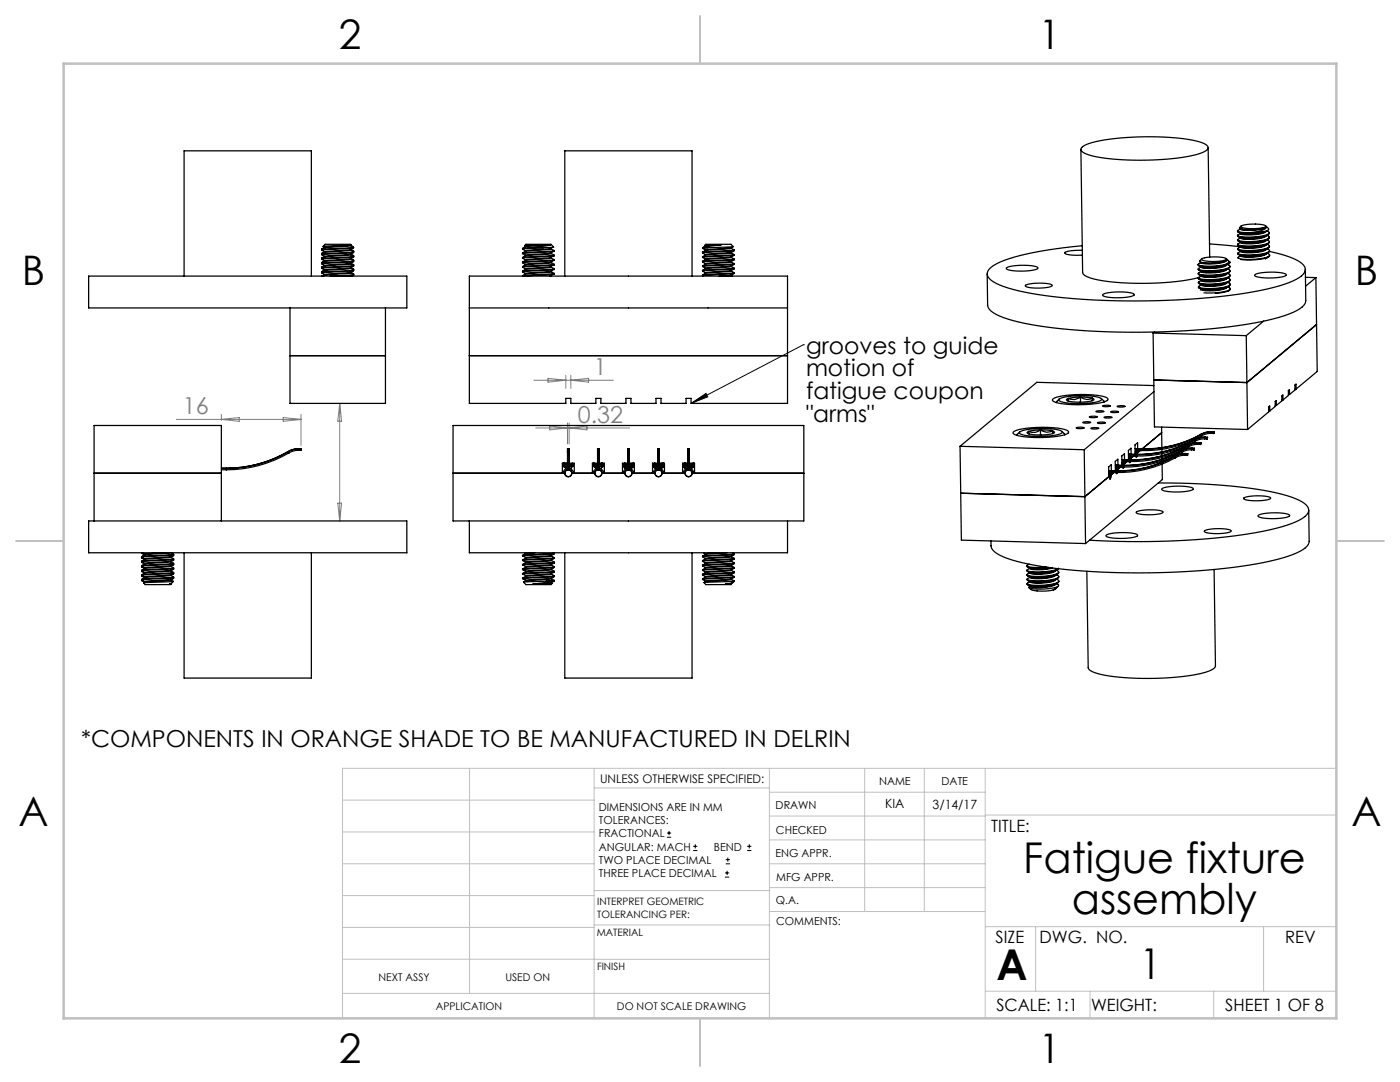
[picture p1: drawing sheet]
<svg xmlns="http://www.w3.org/2000/svg" width="279mm" height="216mm" viewBox="0 0 279 216" stroke-linecap="round" stroke-linejoin="round" font-family="sans-serif">
<g fill="none" stroke="#000" stroke-width=".2">
<path d="M160.3 68.8h.1M160.3 68.8l-22.4 11.7M137.9 80.5l3-2 .3 .7zM133.1 167.1h.8M133.1 166.2h.8M133.5 165.8v.8M138.3 169.7h.9M138.3 168.9h.9M138.8 168.5v.8M144.7 175h.8M144.7 174.2h.8M144.8 172.4h.9"/>
<path d="M144.8 171.5h.9M145.1 173.8v.8M145.3 171.1v.8M149.1 169.7h.9M149.1 168.9h.9M149.5 168.5v.8"/>
</g>
<g fill="none" stroke="#c0c0c0" stroke-width=".2">
<path d="M68.4 159.7h50.2M93.7 153.3v44.9M118.6 153.3v49.9M118.6 157.2h34.9M153.5 153.3v49.9M153.5 158.1h43.1M172.6 153.3v28.6M184.5 153.3v28.6M196.6 153.3v49.9M266.7 153.3h-198.3v49.9M68.4 178.7h50.2M68.4 172.4h50.2"/>
<path d="M68.4 166h50.2M118.6 177.7h35.1M153.5 167.6h43.1M153.5 162.8h43.1M153.5 172.4h43.1M153.5 177.1h43.1M196.6 162.6h70.1M68.4 198.2h85.1M68.4 185.1h50.2M68.4 191.4h50.2M118.6 191.4h34.9M118.6 184.6h35.1"/>
<path d="M153.7 181.9h42.9M196.6 197.8h70.1M196.6 184.9h70.1M206.7 184.9v12.9M217.5 197.8v5.4M242.2 197.8v5.4M252.2 184.9v12.9"/>
</g>
<path d="M139.7 3.2v9.5M3.2 107.9h9.5M266.7 107.9h9.5M139.7 203.2v9.5" fill="none" stroke="#c0c0c0" stroke-width=".25"/>
<path d="M12.7 12.7h254v190.5h-254z" fill="none" stroke="#c0c0c0" stroke-width=".5"/>
<g fill="none" stroke="#808080" stroke-width=".2">
<path d="M106.6 75.9h15.8M109.4 75.5l3.5 .4-3.5 .4zM112.9 74.9v2.6M113.9 74.9v2.6M113.9 75.9l3.6-.4v.8zM35.2 83.7h24.9M44.2 82.7v1.2M44.2 83.7l3.5-.4v.8zM56.5 83.3l3.6 .4-3.6 .4zM60.1 82.7v6.2M67.8 80.5v23.5M67.8 80.5l.4 3.6h-.8z"/>
<path d="M106.9 85.4h18.8M109.7 85l3.6 .4-3.6 .4zM113.3 84.4v4.2M113.6 84.4v4.2M113.6 85.4l3.5-.4v.8zM67.4 100.4h.8l-.4 3.6z"/>
</g>
<path d="M137.9 80.5l3-2 .3 .7z" fill="#000"/>
<g fill="none" stroke="#000" stroke-width=".25">
<path d="M215.7 29.8l.4 24.6a2.76 2.76 0 0 0 2.2 1.3 54.6 54.6 0 0 0 20.9-.3M216 29.3a18 18 0 0 1 7.7-1.8 51.1 51.1 0 0 1 15.8 .9l.6 .1a1.15 1.15 0 0 1 1 1.1l-.2 .3a10.7 10.7 0 0 1-5.1 1.5 55.4 55.4 0 0 1-18.2-.4l-1.1-.4a.86 .86 0 0 1-.7-1.1zM241.1 29.5l.3 21.8M36.7 55.1v-25h25.4v25M64.2 51.5v.2M64.2 49.9l.6 .4M64.2 50.8l.6 .4M64.2 51.7l.6 .4M64.2 52.7l.6 .3M64.2 53.6l.6 .3M64.2 54.5l.6 .3M64.2 49.9l6.4-.4-.3 .1a8.6 8.6 0 0 1-3.5 .5l-2 .2"/>
<path d="M64.2 50.8l6.4-.4-.3 .2a8.7 8.7 0 0 1-3.5 .4l-2 .2M64.2 51.7l6.4-.4-.3 .2a8.7 8.7 0 0 1-3.5 .4l-2 .2M64.2 52.6l6.4-.4-.3 .2a8.6 8.6 0 0 1-3.5 .4l-2 .2M64.2 53.5l6.4-.4-.3 .2a8.7 8.7 0 0 1-3.5 .4l-2 .2M64.6 49.6l-.4 .1M64.6 50.5l-.4 .1M64.6 51.4l-.4 .1M64.6 52.3l-.4 .1M64.6 53.2l-.4 .1M64.6 54.1l-.4 .1M64.6 55l-.4 .1M64.8 50.2l-.6 .4v.2"/>
<path d="M64.8 51.2l-.6 .3M64.8 52.1l-.6 .3v.2M64.8 53l-.6 .3v.2M64.8 53.9l-.6 .3v.3l6.3-.5-.2 .2a8.6 8.6 0 0 1-3.5 .4l-2 .2M64.8 54.8l-.6 .3M64.8 49.3l-.6 .3v.3M64.8 49.4v.1M64.8 50.3v.1M64.8 51.2v.1M64.8 52.1v.1M64.8 53v.1M64.8 53.9v.1"/>
<path d="M64.8 54.8v.1M64.8 54.9l-.3 .2M68.3 55.1l2.3-.2-.3 .2M70 48.9l-5.2 .5M70 49l-5.2 .5M70 50.8l-5.2 .5M70 51.7l-5.2 .5M70 52.6l-5.2 .5M70 53.5l-5.2 .5M70 54.5l-5.2 .4M70 49.9l.6 .3M70 50.8l.6 .4"/>
<path d="M70 51.7l.6 .4M70 52.6l.6 .4M70 53.5l.6 .4M70 54.4l.6 .4M70 49.8l-.3 .2-1.5 .1a9.7 9.7 0 0 0-3.7 .4l-.3 .2 6.4-.4M70 49l.4 .2-.2 .2M70 48.9v.1M70 50.7v.1M70 51.6v.1M70 52.5v.1M70 53.4v.1M70 54.3v.2"/>
<path d="M70 48.9l-5.5 .3 .3 .2M70 48.9l-.1-.2h-5l-.4 .5M70 49.8l.6 .3M70 50.7l.6 .3M70 51.6l.6 .3M70 52.5l.6 .3M70 53.4l.6 .3M70 54.3l.6 .3M70 48.9l.6 .5M70.2 49.4l-6 .4 .6-.3M70.2 49.4h.4h-.2M70.5 50.2l.1 .1"/>
<path d="M70.5 51.2h.1M70.5 52.1h.1M70.5 53h.1M70.5 53.9h.1M70.5 54.8h.1M70.6 50.1h.1M70.6 51h.1M70.6 51.9h.1M70.6 52.8h.1M70.6 53.7h.1M70.6 54.6h.1M70.6 50.1l-.2 .1"/>
<path d="M70.6 51l-.2 .1M70.6 51.9l-.2 .1M70.6 52.8l-.2 .1M70.6 53.7l-.2 .1M70.6 54.6l-.2 .1M70.6 51.2l-6.4 .4 .6-.3M70.6 52.1l-6.4 .4 .6-.3M70.6 53l-6.4 .4 .6-.3M70.6 53.9l-6.4 .4 .6-.3M70.6 54.8l-4.7 .3M70.6 50.1v.3M70.6 51v.3"/>
<path d="M70.6 51.9v.3M70.6 52.8v.3M70.6 53.7v.3M70.6 54.6v.3M93.7 55.1h63.5v25.4h-19.3v-1h-1v1h-5v-1h-1v1h-5v-1h-1v1h-5v-1h-1v1h-5v-1h-1v1h-19.2zM104.3 50.5v.1M104.3 52.3v.1M104.3 53.2v.1M104.3 55v.1M104.3 54.1l6.3-.4-.1 .1-.7 .1-5.5 .3zM104.3 49.7l.6 .3M104.3 50.6l.6 .3"/>
<path d="M104.3 51.5l.6 .4M104.3 52.4l.6 .4M104.3 53.3l.6 .4M104.3 54.2l.6 .4M104.7 49l.3-.3h5l.5 .6M104.9 50l-.6 .5M104.9 50.9l-.6 .5M104.9 51.8l-.6 .5M104.9 54.6l-.6 .4M104.9 49.1l-.6 .5M104.9 53.7v.1M104.9 53.8l-.6 .3"/>
<path d="M106 49.4h2.4M106 49.4l-1.6 .1-.1 .2M108.4 49.4l-4.1 .3M108.6 48.8l-3.9 .2 .2 .1M108.6 48.8l-3.7 .3M108.6 48.8h1.3M109.9 48.8l-5 .4M109.9 48.8l-3.9 .6M110 49.7l-5.1 .4M110 50.6l-5.1 .4M110 51.5l-5.1 .4M110 52.4l-5.1 .5"/>
<path d="M110 53.3l-5.1 .5M110 54.2l-5.1 .5M110 49.6l.6 .4M110 50.5l.6 .4M110 51.4l.6 .4M110 52.4l.6 .4M110 53.2l.6 .5M110 54.1l.6 .5M110 52.3v.1M110 55v.1M110.2 49.4l-.2 .1a1.72 1.72 0 0 1-1.4 .2l-3.7 .3M110.3 52l-.3 .2a1.72 1.72 0 0 1-1.4 .3l-2.4 .1a1.95 1.95 0 0 0-1.9 .6"/>
<path d="M110.3 50.2l-.3 .2a1.72 1.72 0 0 1-1.4 .2l-3.7 .3M110.3 51.1l-.3 .2a1.72 1.72 0 0 1-1.4 .3l-3.7 .2M110.3 52.9l-.3 .2a1.72 1.72 0 0 1-1.4 .3l-3.7 .3M110.3 53.8l-.3 .2a1.72 1.72 0 0 1-1.4 .3l-3.7 .3M110.3 54.7l-.6 .4M110.5 49.3l-2.1 .1M110.6 50l-6.3 .5M110.6 50.9l-6.3 .5M110.6 51.8l-6.3 .5M110.6 52.8l-6.3 .4M110.6 54.6l-6.3 .4M110.6 50l-.3 .2-6 .4"/>
<path d="M110.6 50.9l-.1 .2-.7 .1-5.5 .3v-.1M110.6 51.8l-.3 .2-6 .4M110.6 52.8l-.3 .1-6 .4M110.6 54.6l-.3 .2-5.9 .3M112.7 55.1v-25h25.4v25M140.2 54.1v-.1l.5-.1 5.9-.4-.4 .3a8.6 8.6 0 0 1-3.5 .4l-1.9 .2M140.2 49.4v.1M140.2 50.3v.2M140.2 52.2v.1M140.2 53.1v.1M140.2 54.9v.1M140.2 49.4h1.1"/>
<path d="M140.2 49.4h.1M140.2 49.6l.6 .3M140.2 50.5l.6 .3M140.2 51.4l.6 .3M140.2 52.3l.6 .3M140.2 53.2l.6 .3M140.2 54.1l.6 .3M140.2 55l.2 .1M140.2 50.3l6.4-.4-.4 .3a8.6 8.6 0 0 1-3.5 .4l-1.9 .2M140.2 52.2l6.4-.5-.4 .3a8.6 8.6 0 0 1-3.5 .4l-1.8 .2-.1 .1M140.2 53.1l6.4-.5-.4 .3a8.6 8.6 0 0 1-3.5 .4l-1.9 .2M140.2 54.9l6.4-.5-.7 .5-2.4 .2"/>
<path d="M140.7 48.9l.2-.2h5l.4 .5M140.7 48.9l.1 .1M140.8 49v.1M140.8 49.9v.1M140.8 50.8v.1M140.8 51.7v.1M140.8 53.5v.1M140.8 54.4v.1M140.8 50l-.6 .3M140.8 50.9l-.6 .3M140.8 51.8l-.6 .3M140.8 53.6l-.6 .4"/>
<path d="M140.8 54.5l-.6 .4M140.8 49.1l-.6 .3M141.3 49.4l4.9-.1a8.6 8.6 0 0 1-3.5 .4l-1.9 .2M141.3 49.4l-1.1 .1M142 48.8h1.9M142 48.8l-1.3 .1M142 48.8l-1.2 .2M143.9 48.8l-3.7 .6M143.9 48.8l-3.1 .3M145.9 50.4l.6 .4M145.9 51.3l.6 .4M145.9 52.2l.6 .4"/>
<path d="M145.9 53.1l.6 .4M145.9 54l.6 .4M145.9 49.5l.6 .3M145.9 54.9l.2 .2M145.9 52.3l-5 .4-.7 .3M145.9 49.5l-5.1 .5M145.9 50.5l-5.1 .4M145.9 51.4l-5.1 .4M145.9 53.2l-5.1 .4M145.9 54.1l-5.1 .4M145.9 55l-.6 .1M146 49.4v.1"/>
<path d="M146 50.3v.2M146 51.3v.1M146 52.2v.1M146 53.1v.1M146 54v.1M146 54.9v.1M146.5 50l-6.3 .5M146.5 50.9l-6.3 .5v-.2M146.5 51.8l-6.3 .5M146.5 52.7l-6.3 .5M146.5 53.6l-6.3 .5M146.5 54.6l-6.3 .4"/>
<path d="M146.5 50.9l-.3 .2a8.6 8.6 0 0 1-3.5 .4l-1.9 .2M146.6 50.9l-.1-.1-6.3 .4M200.9 53.4a10.5 10.5 0 0 1 6.2 0l.1 .1a5.3 5.3 0 0 1-3.3 .6 4.4 4.4 0 0 1-3.1-.6zM204.7 56.9a8.7 8.7 0 0 1 5.3 0v.1a8.6 8.6 0 0 1-5.3 .1zM216 49a63.3 63.3 0 0 0-16.4 3.3l-.7 .3a2.53 2.53 0 0 0-1.9 2.2 3.5 3.5 0 0 0 2.5 2 56.4 56.4 0 0 0 15.8 2.9 146.7 146.7 0 0 0 37.5-2 18.3 18.3 0 0 0 6.9-2.6 1.44 1.44 0 0 0 .1-2.5 16.5 16.5 0 0 0-6.5-2.4M216 50a6.5 6.5 0 0 0-3.5 .5 5.3 5.3 0 0 0 3.5 .4M220.1 58.7a10.5 10.5 0 0 1 6.2 0l.1 .1a5.3 5.3 0 0 1-3.3 .6 4.4 4.4 0 0 1-3.1-.5zM239.1 52.8v.1M239.1 55.5v.1M239.2 56.3v.2M239.2 53l.6 .3M239.2 53.9l.6 .3"/>
<path d="M239.2 54.8l.6 .3M239.2 52.7l-.1 .1a10.2 10.2 0 0 0 5.6-.1M239.3 56.6l.5 .3M239.3 57.5l.5 .2M239.5 52.3l.3 .1M239.7 52.4l-.5 .3M239.7 53.3h.1M239.7 55.1l-.5 .2M239.7 55.9l-.4 .3M239.8 51.7l-.4 .4M239.9 51.6a8.4 8.4 0 0 1 4.8 0l.1 .1a7.5 7.5 0 0 1-5 .1zM241.4 48.7l6.2 .5"/>
<path d="M244.5 52.1a9.3 9.3 0 0 1-4.7 .3M244.6 53a9.3 9.3 0 0 1-4.8 .3M244.6 54.7a9.2 9.2 0 0 1-4.8 .4M244.6 55.6a9.3 9.3 0 0 1-4.7 .4M244.6 56.5a9.2 9.2 0 0 1-4.7 .4M244.7 51.6l.1 .1M244.8 51.7l.1 .1a6.3 6.3 0 0 1-4 .7l-1.2-.2-.3-.1v-.1M244.8 51.9a2.88 2.88 0 0 1-2.3 .7 5.9 5.9 0 0 1-2.8-.1v-.1M244.8 52.8a2.88 2.88 0 0 1-2.3 .7 5.9 5.9 0 0 1-2.8-.2M244.9 51.8h.1M244.9 51.8l.3 .5-.5 .4M244.9 53.7a2.88 2.88 0 0 1-2.4 .7 5.9 5.9 0 0 1-2.8-.2v-.1"/>
<path d="M244.9 51.9h.1M244.9 54.6a2.88 2.88 0 0 1-2.4 .7 5.9 5.9 0 0 1-2.8-.2v-.1M244.9 55.5a2.88 2.88 0 0 1-2.4 .7 5.9 5.9 0 0 1-2.8-.2l-.5-.3M244.9 56.4a2.88 2.88 0 0 1-2.4 .7 5.9 5.9 0 0 1-2.7-.2M244.9 57.3a2.88 2.88 0 0 1-2.4 .7 5.4 5.4 0 0 1-2.7-.2l-.3 .1M245 52.7l.2 .2M245 53.6l.2 .1M245 54.5l.5 .4a1.41 1.41 0 0 1-1.4 .7 10.1 10.1 0 0 1-5-.1l.2-.2M245 55.4l.5 .4a1.41 1.41 0 0 1-1.4 .7 10 10 0 0 1-4.9-.1l.1-.2M245.1 56.3l.2 .1M245.1 51.9l.3 .4M245.1 57.2l.2 .1"/>
<path d="M245.2 52.9l.3 .2a1.41 1.41 0 0 1-1.4 .7 10 10 0 0 1-5-.1l.6-.4M245.2 52.6l-.6 .4M245.2 53.7l.3 .3a1.41 1.41 0 0 1-1.4 .7 10 10 0 0 1-5-.1l.6-.4M245.2 53.5a7.7 7.7 0 0 1-5.4 .7M245.2 54.4l-.5 .3M245.2 55.3l-.5 .3M245.2 56.4l.3 .3a1.41 1.41 0 0 1-1.4 .6 10 10 0 0 1-4.9 0l.6-.5M245.2 56.2l-.5 .3M245.2 57.3l.3 .2a1.41 1.41 0 0 1-1.4 .7l-1.5 .2h-2.3M245.3 57.1a7.7 7.7 0 0 1-5.4 .6M245.3 58l-.3 .1M245.4 52.3a1.41 1.41 0 0 1-1.4 .7 10 10 0 0 1-4.9-.1"/>
<path d="M245.4 52.3a.71 .71 0 0 1-.7 .4M245.4 53.2a1.49 1.49 0 0 1-1.3 .7 10 10 0 0 1-5-.1v-.1M245.5 53.1v.1M245.5 54v.1a1.49 1.49 0 0 1-1.4 .7 10 10 0 0 1-5-.1v-.1M245.5 55.9a1.49 1.49 0 0 1-1.4 .7 10 10 0 0 1-4.9-.1M245.5 54.9v.1a1.49 1.49 0 0 1-1.4 .7 10 10 0 0 1-4.9-.1M245.5 56.8a1.49 1.49 0 0 1-1.4 .7 10 10 0 0 1-4.9-.1v-.2M245.5 55.8v.1M245.5 56.7v.1M245.5 57.6v.1a1.49 1.49 0 0 1-1.4 .7l-1.6 .1M247 46.1v.1a7.3 7.3 0 0 0 4.2 .2l.8-.1M247 47v.1"/>
<path d="M247 47.9v.1M247 50.5v.2M247 51.4v.1M247.1 47.2l.5 .3M247.4 45.4l-.1 .1a8.3 8.3 0 0 0 4.6 .1M247.5 45.7l-.5 .4 1.1 .3h1.5M247.6 46.6h.1M247.6 47.5l-.5 .3M247.6 49.2v.1M247.6 51.1l-.4 .2M247.7 45.1a7.7 7.7 0 0 1 4.9 0 4.2 4.2 0 0 1-2.9 .5l-1.8-.2zM247.7 45.1l-.3 .3"/>
<path d="M250.4 54.8a10.5 10.5 0 0 1 6.3-.1v.2a5.2 5.2 0 0 1-3.2 .6 4.4 4.4 0 0 1-3.1-.6zM251.9 45.6l-2.2 .3a4.1 4.1 0 0 1-2.2-.3M252 46.3l-2.4 .1M252.5 48.1a8.7 8.7 0 0 1-5.1 .1l-.3-.1M252.5 51.6h.1M252.6 45l.6 .8-1.2 .5M252.7 45.2v.1a7.9 7.9 0 0 1-5.1 .4M252.7 45.2a1.59 1.59 0 0 1-1.5 1l-1.6 .2M252.7 45.2l-.8 .4M252.7 46.1v.1a7.9 7.9 0 0 1-5.1 .4M252.7 47v.1a7.9 7.9 0 0 1-5.1 .4M252.7 47.9v.1a7.9 7.9 0 0 1-5.1 .4"/>
<path d="M252.8 48.8l-.1 .1a7.9 7.9 0 0 1-5.1 .4M252.8 49.7l-.1 .1a7.9 7.9 0 0 1-5 .4M252.8 50.6v.1a7.9 7.9 0 0 1-5.1 .4M252.9 46.1h.1M252.9 46.9l.4 .4a1.27 1.27 0 0 1-1.3 .7 10.4 10.4 0 0 1-5-.1l.1-.1M252.9 47.8l.4 .4a1.27 1.27 0 0 1-1.3 .7 10.4 10.4 0 0 1-5-.1l.6-.5M252.9 48.7l.2 .1M252.9 49.6l.2 .1M252.9 50.5l.5 .3a1.27 1.27 0 0 1-1.4 .7 10.4 10.4 0 0 1-4.9 0l.1-.2M253 46a7.1 7.1 0 0 1-5.7 .4l-.2-.1M253 46.9a7.3 7.3 0 0 1-5.4 .6M253 46.1l.3 .3a1.27 1.27 0 0 1-1.3 .7 10.4 10.4 0 0 1-5-.1l.6-.4"/>
<path d="M253 47.8l-.5 .3M253 48.6a7.1 7.1 0 0 1-5.6 .5l-.3-.1M253.1 49.5a7.1 7.1 0 0 1-5.7 .5l-.3-.1M253.1 48.8l.2 .3a1.27 1.27 0 0 1-1.3 .6 10.4 10.4 0 0 1-5 0l.6-.4M253.1 50.4a7.1 7.1 0 0 1-5.7 .5l-.3-.1M253.1 49.7l.3 .2a1.27 1.27 0 0 1-1.4 .7 10.4 10.4 0 0 1-5 0l.6-.4M253.1 51.3l-.6 .3M253.3 47.4a2.76 2.76 0 0 1-2 .8 7.3 7.3 0 0 1-4.3-.2M253.3 46.4v.2a2.75 2.75 0 0 1-2 .7 7.3 7.3 0 0 1-4.3-.2M253.3 48.3a2.75 2.75 0 0 1-2 .8 7.3 7.3 0 0 1-4.3-.2v-.1M253.3 47.3v.1M253.3 48.2v.1"/>
<path d="M253.4 49.1l-.1 .1a2.75 2.75 0 0 1-2 .8 7.3 7.3 0 0 1-4.3-.2v-.2M253.4 51a2.75 2.75 0 0 1-2.1 .8l-1.6 .1-2.1-.1M253.4 50l-.1 .1a2.76 2.76 0 0 1-2 .8 7.3 7.3 0 0 1-4.2-.2M253.4 50.9v.1M260.5 53.8l.1 6.2a2.66 2.66 0 0 1-1.9 2 48.7 48.7 0 0 1-15 3.4 150.4 150.4 0 0 1-37.8-.6 20.6 20.6 0 0 1-8.1-2.7 1.6 1.6 0 0 1-.7-1.2l-.1-6.3M260.5 55.3l2.1 .1M262.6 55.4l.3 18.7-4.2 3.5M262.6 55.4l-2 1.7M57.9 61.4h-40.2v-6.3h63.5v6.3h-4.3M57.9 61.4v19.1h19v-19.1M57.9 71h19M57.9 61.4h19"/>
<path d="M93.7 61.4h63.5M93.7 71h63.5M210.2 79.6a18 18 0 0 1 8.5-.7l1.7 .3a.69 .69 0 0 1 .7 .5 6.5 6.5 0 0 1-3.9 1 16.8 16.8 0 0 1-7-.7l-.2-.1zM211.4 79.7l-.6 .6M211.4 79.6a14.4 14.4 0 0 1 8.4-.1l.1 .1a2.15 2.15 0 0 1-1.9 .8 15.8 15.8 0 0 1-6.5-.4l-.2-.2zM213.2 79.5l-.4 .3 .4 .2M213.2 79.5v.5M215.6 79.2l2.4 .3M215.6 79.2l-2.4 .3M215.6 79.2a2.12 2.12 0 0 0 2.4 .3M215.6 79.2a2.21 2.21 0 0 1-2.4 .3M215.6 79.2v1"/>
<path d="M218 79.5l.3 .1a.98 .98 0 0 1-1.1 .5l-2.4 .1-1.6-.2M218 79.5v.4M219.8 79.5l.5 .6M230.1 66.5l.3 18.7 18.6 .5M230.1 66.5l18.6 .5M230.3 75.8l18.5 .5M230.3 76.9l-23.4-.6-15.3 12.8M230.3 78.1l-13.9 11.6M230.4 66.3l-.3 .2M248.7 67l.1 9.3M248.8 76.3l.2 9.4M252.2 64.1l-3.5 2.9"/>
<path d="M255.8 79.8h.2M256 79.8v-1l-.2 .2v1l-1.1 .9M257.1 78.7h.3M257.4 78.7l-.1-1-.2 .2v1l-1.1 .9M258.4 77.6h.3M258.7 77.6v-1l-.3 .2v1l-1 .9M262.7 64.8l-13.9 11.5M18.8 94.4h25.4M44.2 93.4h1M45.2 93.7h-1M45.2 93.4h.1M45.2 93.4v.3"/>
<path d="M57.4 90.1a24.5 24.5 0 0 1-12.2 3.3M57.4 90.1h.1M57.4 90.2l.2 .2M57.5 90.1h.1M57.5 90.1h-.1M57.5 90.1l.2 .3M57.6 90.4a24.8 24.8 0 0 1-12.4 3.3M57.7 90.4h-.1M59.6 89.5l-1.1 .2-1 .4M59.6 89.5l.5 .1M59.6 89.6l-1.1 .1-1 .4M59.6 89.9l-1 .1-.9 .4"/>
<path d="M59.6 89.6h.5M59.6 89.5h.1M59.6 89.6v.3M60.1 89.6v.3h-.5M90.4 94.4h22.3M112.4 92.4v.1M112.4 92.8v.2M112.4 92.5l.9-.1h-1.1v2M112.4 92.5l.3 .2M112.5 92.4l-.1 .1M112.6 93.1v.1M112.6 93.1l.7-.1-.7 .2"/>
<path d="M112.6 93.2l.3 .2h.4M112.6 92.7l-.2 .1M112.6 93.1h.1M112.7 92.7h.1M112.7 93.1h.1M112.7 94.4a.7 .7 0 0 0 .7 .7 .7 .7 0 0 0 .7-.7h4.6M112.8 92.4h-.4M113.3 92.8l-.9 .1 .3 .2M113.3 92.6l-.9 .3 .9-.1M113.3 93l-.6 .1M113.3 92.6l-.6 .1M113.3 93.1l-.7 .1"/>
<path d="M113.3 89.6h.3M113.3 89.6v.5M113.3 90.1v3.3M113.3 89.6v.3M113.3 90.1v.3M113.3 93.4v.3M113.3 93.7l-.1-.3a1.02 1.02 0 0 0-.8 1h.3M113.3 93.7a.71 .71 0 0 0-.6 .7M113.3 89.9h.2M113.3 90.4h.2M113.3 89.9v.5M113.3 90.4v3.3"/>
<path d="M113.3 93.7h.2M113.3 93.7h.1M113.3 90.4h.1M113.3 93.7a.7 .7 0 0 0-.5 1.1 .7 .7 0 0 0 1.2 0 .7 .7 0 0 0-.5-1.1M113.5 89.9v.5M113.5 90.4v3.3M113.5 93.7h.1M113.5 90.4h.1M113.6 92.6l.6-.1 .2 .2M113.6 93l.6-.1 .1 .1-.7 .1M113.6 89.6v.5M113.6 90.1v3.3"/>
<path d="M113.6 89.6l-.1 .3M113.6 90.1l-.1 .3M113.6 93.4l-.1 .3M113.6 92.4h1v2M113.6 93.4a1.02 1.02 0 0 1 .8 1h-.3a.71 .71 0 0 0-.5-.7zM114.2 92.8l.2 .2M114.2 92.5l.2 .1M114.2 92.4l-.6 .2M114.3 93h.1l-.4 .4h-.4M114.3 92.6h.1v.1l-.8 .1M114.4 92.8l-.8 .2M114.4 92.7l-.8 .1"/>
<path d="M114.4 92.6l-.1 .1M114.4 92.6v.1M118.4 92.4v.1M118.4 92.7v.2M118.4 92.5l.3 .1M118.4 92.8h.1M118.4 92.9l.3 .1M118.5 92.8h-.1M118.5 93.1h.1M118.6 93.1l.3 .3h.4M118.6 92.6l-.2 .1h.2M118.6 93l-.1 .1"/>
<path d="M118.7 93v.1M118.7 92.7l-.3 .1M118.7 93.1h-.1M118.7 92.4l-.3 .1M118.7 94.4a.7 .7 0 0 0 .7 .7 .7 .7 0 0 0 .7-.7h4.6a.7 .7 0 0 0 .7 .7 .7 .7 0 0 0 .7-.7M119.2 93.4a1.02 1.02 0 0 0-.8 1h.3M119.3 92.5l-.6 .2M119.3 92.7l-.9 .1M119.3 92.8l-.9 .1M119.3 92.9l-.6 .1M119.3 93.1h-.7M119.3 93l-.6 .1"/>
<path d="M119.3 92.6l-.6 .1M119.3 93l-.8 .1M119.3 89.6h.3M119.3 89.6v.5M119.3 90.1v3.3M119.3 89.6v.3M119.3 90.1v.3M119.3 93.4v.3M119.3 92.4h-1.1v2M119.3 93.7a.71 .71 0 0 0-.6 .7M119.3 93.7h.1M119.3 89.9h.2"/>
<path d="M119.3 89.9v.5M119.3 90.4h.2M119.3 93.7h.2M119.3 90.4v3.3M119.3 90.4h.1M119.3 93.7a.7 .7 0 0 0-.5 1.1 .7 .7 0 0 0 1.2 0 .7 .7 0 0 0-.5-1.1M119.5 89.9v.5M119.5 90.4v3.3M119.5 93.7h.1M119.5 90.4h.1M119.6 89.6v.5M119.6 90.1v3.3"/>
<path d="M119.6 89.6l-.1 .3M119.6 90.1l-.1 .3M119.6 93.4l-.1 .3M119.6 92.4h1v2M119.6 93.4a1.02 1.02 0 0 1 .8 1h-.3a.71 .71 0 0 0-.5-.7M120.1 92.8l.3 .2M120.1 92.4l.2 .2M120.1 93.2h.1M120.2 92.5l-.6 .1M120.2 92.8l-.6 .1M120.2 92.4l-.6 .1M120.2 92.8l-.6 .2"/>
<path d="M120.2 92.4v.1M120.2 92.4h.1M120.2 93.2h-.1M120.2 92.8l.1 .2M120.2 92.4l.2 .1-.1 .1M120.3 92.6h.1M120.3 93h.1M120.4 93l-.8 .1M120.4 93l-.4 .4h-.4M120.4 92.6h.1M120.4 92.6l-.8 .1M120.4 92.7l-.8 .1"/>
<path d="M120.4 92.7l-.2 .1M120.4 92.5v.2M120.4 93h.1M124.4 92.6v.1M124.4 93v.1M124.4 93h.1M124.4 92.6h.1M124.4 92.7l.3 .1M124.4 93.1l.3 .1M124.7 92.8v.1M124.7 92.4v.1M124.7 93.2v.1"/>
<path d="M124.7 92.9l-.3 .1M124.7 92.5l-.3 .1M124.7 93.3l.2 .3M124.8 93.7l.4-.3 .1 .3a.71 .71 0 0 0-.6 .7h-.3zM124.8 92.4l-.1 .1M125.3 92.9l-.9 .1M125.3 92.5l-.9 .1M125.3 93l-.9 .1M125.3 92.6l-.9 .1M125.3 93.1l-.6 .1M125.3 92.7l-.6 .1M125.3 93.3h-.7"/>
<path d="M125.3 93.2l-.6 .1M125.3 92.8l-.6 .1M125.3 89.6h.3M125.3 89.6v.5M125.3 90.1v3.6M125.3 89.6v.3M125.3 90.1v.3M125.3 92.4h-1.1v2M125.3 93.7h.1M125.3 89.9h.2M125.3 89.9v.5M125.3 90.4h.2"/>
<path d="M125.3 93.7h.2M125.3 90.4v3.3M125.3 90.4h.1M125.3 93.7a.7 .7 0 0 0-.5 1.1 .7 .7 0 0 0 1.2 0 .7 .7 0 0 0-.5-1.1M125.5 89.9v.5M125.5 90.4v3.3M125.5 93.7h.1M125.5 90.4h.1M125.6 93.7v-.3a1.02 1.02 0 0 1 .8 1h-.3M125.6 93.7a.71 .71 0 0 1 .5 .7M125.6 89.6v.5M125.6 90.1l-.1 3.6"/>
<path d="M125.6 89.6l-.1 .3M125.6 90.1l-.1 .3M125.6 92.4h1v2M126.1 94.4h4.6M126.1 93l-.5 .1M126.1 92.6l-.5 .1M126.1 93.1l-.5 .1M126.1 92.7l-.5 .1M126.2 92.6l.2 .2M126.2 93l.2 .2-.4 .4M126.2 92.6h.1M126.2 93h.1"/>
<path d="M126.3 92.9l-.2 .1M126.3 92.5l-.2 .1M126.3 92.5l-.1 .1M126.3 92.9l-.1 .1M126.4 93.2h-.8M126.4 92.8l-.8 .1M126.4 92.4l-.8 .1M126.4 92.5l-.8 .1M126.4 92.8l-.8 .2M126.4 92.4v.1M130.4 92.6v.1M130.4 93v.1"/>
<path d="M130.4 92.7l.3 .2M130.5 92.7h-.1M130.5 93.1l.2 .2M130.6 93.3l.3 .3M130.6 92.4l.1 .1M130.7 92.8h.1M130.7 93.2h.1M130.7 92.4h.1M130.7 92.8l-.3 .2M130.7 92.4l-.3 .2M130.7 93.2l-.1 .1M130.7 94.4a.7 .7 0 0 0 .7 .7 .7 .7 0 0 0 .7-.7"/>
<path d="M131.3 92.6l-.9 .1 .3 .1M131.3 93l-.9 .1 .3 .1M131.3 92.9l-.9 .1M131.3 92.5l-.9 .1M131.3 93.1l-.6 .1M131.3 92.7l-.6 .1M131.3 93.2l-.7 .1M131.3 93.2h-.6M131.3 92.8h-.6M131.3 89.6h.3M131.3 89.6v.5M131.3 90.2v3.5"/>
<path d="M131.3 89.6v.3M131.3 90.1v.3M131.3 90.2v.2M131.3 90.1v.1M131.3 92.4h-1.1v2M131.3 93.7l-.1-.3a1.02 1.02 0 0 0-.8 1h.3M131.3 93.7a.71 .71 0 0 0-.6 .7M131.3 89.9h.2M131.3 90.4h.2M131.3 89.9v.5M131.3 90.4v3.3M131.3 93.7h.2"/>
<path d="M131.3 93.7h.1M131.3 90.4h.1M131.5 89.9v.5M131.5 90.4v3.3M131.5 93.7h.1M131.5 90.4h.1M131.5 93.7a.7 .7 0 0 1 .5 1.1 .7 .7 0 0 1-1.2 0 .7 .7 0 0 1 .5-1.1M131.6 93.7v-.3a1.02 1.02 0 0 1 .8 1h-.3M131.6 93.7a.71 .71 0 0 1 .5 .7M131.6 89.6v.5M131.6 90.1l-.1 3.6M131.6 89.6l-.1 .3"/>
<path d="M131.6 90.1l-.1 .3M131.6 92.4h1v2M132.1 94.4h4.6M132.1 93.1h-.5M132.1 92.7h-.5M132.1 93l-.5 .1M132.1 92.6l-.5 .1M132.1 92.7l.3 .1M132.1 93.1l.3 .1M132.2 93v.1M132.2 92.6v.1M132.3 92.4l-.7 .1"/>
<path d="M132.4 93.2h-.8M132.4 93.2l-.4 .4M132.4 92.5l-.2 .2M132.4 92.9l-.2 .2M132.4 92.8l-.8 .1M132.4 92.9h-.8M132.4 92.5h-.8M132.4 92.9h-.2M132.4 92.5h-.2M132.4 92.9h.1M132.4 92.5h.1M132.4 92.8l-.2 .2"/>
<path d="M132.4 92.4l-.2 .2M132.4 92.4v.1M132.4 92.8v.1M136.4 92.6l.3 .3M136.4 93l.3 .2M136.4 93.1h.1M136.4 93.1v.1M136.4 92.7l.3 .1M136.5 93.1h.1M136.5 93.2l.1 .1M136.5 92.7h-.1M136.5 93.1h-.1"/>
<path d="M136.6 92.4l.1 .1M136.6 93.3l.3 .3M136.7 92.4h.1M136.7 92.8v.1M136.7 92.4v.1M136.7 93.2v.1M136.7 92.9l-.3 .1M136.7 94.4a.7 .7 0 0 0 .7 .7 .7 .7 0 0 0 .7-.7h22.3M136.9 92.4l-.5 .2M137.3 92.9l-.9 .1M137.3 92.5l-.9 .1M137.3 93l-.9 .1"/>
<path d="M137.3 92.6l-.9 .1M137.3 93.1l-.6 .1M137.3 92.7l-.6 .1M137.3 93.3h-.6M137.3 93.2l-.6 .1M137.3 92.8l-.6 .1M137.3 89.6h.3M137.3 89.6v.5M137.3 90.1v3.6M137.3 89.6v.3M137.3 90.1v.3M137.3 92.4h-1.1v2"/>
<path d="M137.3 93.7l-.1-.3a1.02 1.02 0 0 0-.8 1h.3M137.3 93.7a.71 .71 0 0 0-.6 .7M137.3 89.9h.2M137.3 89.9v.5M137.3 90.4h.2M137.3 90.4v3.3M137.3 93.7h.2M137.3 93.7h.1M137.3 90.4h.1M137.3 93.7a.7 .7 0 0 0-.5 1.1 .7 .7 0 0 0 1.2 0 .7 .7 0 0 0-.5-1.1M137.5 89.9v.5M137.5 90.4v3.3"/>
<path d="M137.5 93.7h.1M137.5 90.4h.1M137.6 92.5l.8-.1v.1M137.6 89.6v.5M137.6 90.1l-.1 3.6M137.6 89.6l-.1 .3M137.6 90.1l-.1 .3M137.6 92.4h1v2M137.6 93.4a1.02 1.02 0 0 1 .8 1h-.3a.71 .71 0 0 0-.5-.7zM138.1 93.1l-.5 .1M138.1 92.7l-.5 .1M138.1 93v.1"/>
<path d="M138.1 92.6v.1M138.2 92.7l.2 .1-.8 .1M138.2 93.1l.2 .1M138.3 92.9h.1l-.8 .1M138.3 92.5h.1l-.8 .1M138.3 92.5l-.7 .2M138.3 92.9l-.7 .2M138.4 93.2l-.8 .1M138.4 93.2l-.4 .4M138.4 92.9l-.2 .1M138.4 92.5l-.2 .1M138.4 92.6l-.2 .1"/>
<path d="M138.4 93l-.2 .1M138.4 92.8v.1M191.6 89.1l24.8 .6M191.6 89.1l.3 18.7 24.7 .7M202.3 86.1a18 18 0 0 1 8.5-.7l1.7 .3a.69 .69 0 0 1 .8 .6 6.5 6.5 0 0 1-3.9 .9 16.8 16.8 0 0 1-7.1-.6l-.1-.2zM203.5 86.2l-.5 .6M203.5 86.2a14.4 14.4 0 0 1 8.4-.1l.1 .1a1.95 1.95 0 0 1-1.8 .7 16.1 16.1 0 0 1-6.6-.3l-.1-.1zM205.3 86.1v.5M207.6 85.8l2.5 .2M207.6 85.8l-2.3 .3M207.6 85.8a2.13 2.13 0 0 1-2.3 .3M207.6 85.8a2.23 2.23 0 0 0 2.5 .2"/>
<path d="M207.6 85.8l.1 1M210.1 86l.4 .2a3.8 3.8 0 0 1-2.7 .6l-1.7-.1a1.02 1.02 0 0 1-1.1-.4l.3-.2M210.1 86v.5M211.9 86.1l.6 .6M214.8 85.4a2.01 2.01 0 0 1 1.5 0 2.01 2.01 0 0 1-1.5 0zM216.1 84.3a2.01 2.01 0 0 1 1.6 0 2.01 2.01 0 0 1-1.6 0zM216.4 89.7l.2 18.8M217.4 83.2a2.01 2.01 0 0 1 1.6 0 2.01 2.01 0 0 1-1.6 0zM217.7 85.4a2.01 2.01 0 0 1 1.6 .1 2.01 2.01 0 0 1-1.6-.1zM218.7 82.1a2.01 2.01 0 0 1 1.6 0 2.01 2.01 0 0 1-1.6 0zM219 84.3a2.01 2.01 0 0 1 1.6 .1 2.01 2.01 0 0 1-1.6-.1zM220 81a2.01 2.01 0 0 1 1.6 0 2.01 2.01 0 0 1-1.6 0z"/>
<path d="M220.3 83.3a2.01 2.01 0 0 1 1.6 0 2.01 2.01 0 0 1-1.6 0zM221.3 93.9h.2M221.3 95.1h.1M221.4 95l-.1 .1M221.4 95h.1M221.4 95l-4.9 4.1-24.8-.7M221.5 94l-.2 1.1M221.5 94v.3M221.5 94.3l-.1 .7M221.5 94.3h.1M221.5 94.3a1.51 1.51 0 0 0 .1 1.3l.1-.6-.1-.7 .1 .5M221.5 94h.1"/>
<path d="M221.5 94h1M221.5 94.3h1M221.6 93.9h.9M221.6 82.2a2.01 2.01 0 0 1 1.6 0 2.01 2.01 0 0 1-1.6 0zM221.7 94.8l-.1 .8-.2-.6M221.7 94.8h.1M221.7 94.3l.1 .4M221.8 94.7l-.1 .1M221.8 93.9v-1.2l-.5 .5v1.9M221.8 94.3v.4M222.3 94.3l-.6 .5M222.5 94v.3"/>
<path d="M222.5 93.9v.1M222.6 92.8h.2M222.7 94.3l.1 .2 .2-.2M222.8 92.9v.3M222.8 93.2l-.1 .7zM222.8 92.9h.1M222.8 92.9h1M222.8 92.9l.1 .3M222.9 93.2h-.1M222.9 93.2h.9M222.9 92.8h1M222.9 93.2l.1 .7z"/>
<path d="M223 81.1a2.01 2.01 0 0 1 1.5 0 2.01 2.01 0 0 1-1.5 0zM223 93.7h.1M223 93.2l.1 .4M223.1 93.6l-.1 .1M223.1 92.8v-1.2l-.5 .5v1.8l.2-1M223.1 93.2v.4M223.6 93.2l-.6 .5M223.8 92.9v.3M223.9 92.8l-.1 .1M223.9 91.7h.2M224 93.2l.1 .2 .2-.2M224.1 91.8l-.1 1"/>
<path d="M224.1 91.8v.3M224.1 92.1l-.1 .7zM224.2 91.8h-.1M224.2 91.8h.9M224.2 91.8v.3M224.2 92.1h-.1M224.2 92.1h.9M224.2 91.7h.1M224.2 91.7h1M224.2 92.1l.1 .7zM224.3 92.6h.1M224.4 92.1v.4"/>
<path d="M224.4 92.5h.1M224.4 92.5l-.1 .1M224.4 91.7v-1.2l-.5 .5v1.8M224.9 92.1l-.6 .5M225.1 91.8v.3M225.2 91.7l-.1 .1M225.2 90.6h.2M225.4 92.1v.2l.2-.2M225.4 90.7l-.1 1M225.4 90.7v.3M225.5 91h.1M225.4 91l-.1 .8z"/>
<path d="M225.5 90.7h-.1M225.5 90.7h.9M225.5 90.7v.3M225.5 91h.9M225.5 90.6l1 .1M225.6 91.5h.1M225.6 91.5v-.5v.8v-.3M225.7 91l-.1 .5M225.7 90.6v-1.2l-.5 .5v1.8M225.7 91v.4M226.2 91l-.6 .5M226.4 90.7v.3"/>
<path d="M226.5 90.7h-.1M226.5 89.5h.3M226.7 91l.1 .2 .1-.2M226.7 89.6h.1M226.7 89.6l-.1 1.1M226.7 89.6l.1 .3M226.8 89.9l-.2 .8 .2-.8M226.8 89.6h.9M226.8 89.6v.3M226.8 89.9h.1M226.8 89.9h.9M226.8 89.5l1 .1"/>
<path d="M226.9 89.9v.8zM227 90.4h.1M227 89.9v.5M227 89.5v-1.2l-.5 .5v1.9M227.1 89.9l-.1 .4M227.6 89.9l-.6 .5M227.7 89.6v.3M227.8 89.6h-.1M231.2 96.4a107.7 107.7 0 0 1 24.8 2.3l3.4 1.2a2.28 2.28 0 0 1 1.8 2.1 3.9 3.9 0 0 1-2.6 2.1 59.1 59.1 0 0 1-16 3.3 165.8 165.8 0 0 1-25.1 .4M231.8 85.2v1.1M231.8 86.3l-3.8 3.3M231.8 86.3l.1 3"/>
<path d="M231.9 89.7v.5M231.9 90.5v.5M231.9 97.5a10.5 10.5 0 0 1 6.2-.1l.1 .2a5.2 5.2 0 0 1-3.3 .6 4.4 4.4 0 0 1-3.1-.6zM231.9 91.3v.4M231.9 92v.3M231.9 92.6l.1 3.1-15.4 12.8M234.4 91.1a23.1 23.1 0 0 1-11.9 2.9M234.4 91.1l.1 .2M234.4 91v.1M234.5 91a23.1 23.1 0 0 1-12 2.9M234.5 91.1l.1 .2M234.5 91.1h-.1"/>
<path d="M234.5 91v.1M234.5 91h-.1M234.5 91.3a23.4 23.4 0 0 1-12 3M234.6 91.3h-.1M235.7 90a23.1 23.1 0 0 1-11.9 2.9M235.7 90l.2 .3M235.7 90h.1M235.8 89.9a23.1 23.1 0 0 1-11.9 2.9M235.8 90l.1 .2M235.8 89.9v.1M235.8 89.9l-.1 .1M235.9 89.9h.1"/>
<path d="M235.9 90.3a23.4 23.4 0 0 1-12.1 2.9M235.9 90.2v.1M236.5 90.6h.5M236.5 90.6l-1.1 .1-.9 .4M236.5 90.6v.2M236.5 90.8l.5 .1M236.5 90.8l-1 .1-.9 .4M236.6 90.5l-.1 .1M236.6 90.5h.5M236.6 90.5l-1.1 .1-1 .4M237 90.6v.3M237 88.9a23.1 23.1 0 0 1-11.9 2.9"/>
<path d="M237 88.9l.2 .3M237.1 90.5l-.1 .1M237.1 90.5l-.1 .4M237.1 88.9a23.1 23.1 0 0 1-11.9 2.8M237.1 88.9h-.1M237.1 88.9l.2 .2M237.1 88.8v.1M237.1 88.8l-.1 .1M237.2 89.2a23.4 23.4 0 0 1-12.1 2.9M237.3 89.1l-.1 .1M237.8 89.5h.5M237.8 89.5l-1 .1-1 .4"/>
<path d="M237.8 89.5v.3M237.8 89.8h.5M237.8 89.8l-1 .1-.9 .3M237.9 89.4l-.1 .1M237.9 89.4l.5 .1M237.9 89.4l-1.1 .1-.9 .4M238.3 89.5v.3M238.3 87.8a23.1 23.1 0 0 1-11.9 2.9M238.3 87.8l.2 .3M238.4 87.8h-.1M238.4 89.5h-.1M238.4 89.5l-.1 .3"/>
<path d="M238.4 87.8a23.1 23.1 0 0 1-11.9 2.9M238.4 87.8l.2 .2M238.4 87.7v.1M238.4 87.7l-.1 .1M238.5 88.1a23.4 23.4 0 0 1-12.1 2.9M238.6 88l-.1 .1M239.1 88.4h.5M239.1 88.4l-1 .1-1 .4M239.1 88.4v.3M239.1 88.7h.5M239.1 88.7l-.9 .1-.9 .3M239.2 88.3l-.1 .1"/>
<path d="M239.2 88.3l.5 .1M239.2 88.3l-1.1 .1-1 .4M239.6 88.4v.3M239.6 86.7a23.1 23.1 0 0 1-11.9 2.9M239.6 86.7h.1a23.1 23.1 0 0 1-11.9 2.9M239.6 86.7l.2 .3M239.7 88.4h-.1M239.7 88.4l-.1 .3M239.7 86.7l.2 .2M239.8 86.6l-.1 .1M239.8 86.6l-.2 .1M239.8 86.6h.1"/>
<path d="M239.8 87a23.4 23.4 0 0 1-12.1 2.9M239.9 86.9l-.1 .1M240.4 87.3h.5M240.4 87.3l-1 .1-1 .4M240.4 87.3v.3M240.4 87.6h.5M240.4 87.6l-.9 .1-.9 .3M240.5 87.2l-.1 .1M240.5 87.2l.5 .1M240.5 87.2l-1.1 .1-1 .4M240.9 87.3v.3M241 87.3h-.1"/>
<path d="M241 87.3l-.1 .3M241.7 86.2h.5M241.7 86.2l-1 .1-1 .4M241.7 86.2l.1 .3M241.8 86.5h.4M241.8 86.5l-1 .1-.9 .3M241.8 86.1l-.1 .1M241.8 86.1l.5 .1M241.8 86.1l-1 .1-1 .4M242.2 86.2v.3M242.3 86.2h-.1M242.3 86.2l-.1 .3"/>
<path d="M248.3 99.4a8.7 8.7 0 0 1 5.3-.1v.2a8.6 8.6 0 0 1-5.4 .1zM253.2 82h.2M253.4 82v-1l-.2 .2v1l-4.2 3.5M254.5 80.9h.2M254.7 80.9v-1l-.2 .2v1l-1.1 .9M18.8 104h-1.1v6.3h63.5v-6.3h-37M18.8 104v-19.1h25.4v19.1M18.8 104h25.4M28.3 110.3v.1M28.3 114.7v.3M28.3 114.8l6.4-.5-.4 .2a8.9 8.9 0 0 1-3.5 .5l-1.6 .1a.7 .7 0 0 1-.9-.3zM28.3 113.9l6.4-.5-.4 .2a8.9 8.9 0 0 1-3.5 .4l-1.6 .2a.7 .7 0 0 1-.9-.3z"/>
<path d="M28.3 113.1l.6 .4M28.3 115l.6 .3M28.3 114l.6 .4M28.3 111.3l.6 .3M28.3 110.4l.6 .3M28.3 115.9l.6 .3M28.3 112.1l.6 .3M28.3 111.2l.6 .3M28.3 110.3l.6 .3M28.3 115.7l.6 .4M28.3 115.7h.1M28.3 112.1h.1"/>
<path d="M28.3 111.2h.1M28.3 115.7l6.4-.4-.4 .1a8.9 8.9 0 0 1-3.5 .5l-1.9 .1M28.3 111.2l6.4-.5-.4 .2a8.9 8.9 0 0 1-3.5 .4l-1.9 .2M28.5 115.8l-.2 .1M28.5 114.9h-.2M28.5 114h-.2M28.5 113.1h-.2M28.5 112.2h-.2M28.5 111.3h-.2M28.5 110.4h-.2M28.7 116.3l.3 .4 5.1-.1M28.9 115.1l-.6 .5v.3"/>
<path d="M28.9 114.2l-.6 .5M28.9 112.4l-.6 .5v.2M28.9 111.5l-.6 .5v.2l.6 .3M28.9 110.6l-.6 .4v.3M28.9 116l-.2 .3M32.8 110.3l-3.9 .3M33.8 116.6h.3M34 110.3l-5.1 .4M34.1 115.7l-5.2 .4M34.1 114.8l-5.2 .4M34.1 113.9l-5.2 .4M34.1 113l-5.2 .4"/>
<path d="M34.1 112.1l-5.2 .4M34.1 111.2l-5.2 .4M34.1 115.7l.5 .3-5.9 .3M34.1 114.8l.5 .3M34.1 113.9l.5 .3M34.1 113l.6 .3-6.4 .5M34.1 112.1l.6 .3-6.4 .5M34.1 111.2l.6 .3-6.4 .5M34.1 111.1v.1M34.1 112v.1M34.1 112.9v.1M34.1 113.8v.1"/>
<path d="M34.1 114.7v.1M34.1 115.6v.1M34.1 116.5v.1M34.1 110.3l.6 .3-6.4 .4M34.1 116.5l-.3 .1M34.2 116.4l-.4 .2M34.3 115.5l.3-.1-.5 .3M34.3 114.6l.3-.1-.5 .3M34.3 112.7h.3l-.5 .3M34.3 111.8h.3l-.5 .3M34.3 110.9h.3l-.5 .3M34.6 116l-.5 .6"/>
<path d="M34.6 113.6l-.5 .3M34.6 113.6h-.3M34.6 112.5l-.3 .2a8.9 8.9 0 0 1-3.5 .4l-1.8 .2-.7 .5v.2M34.6 111.6l-.3 .2a8.9 8.9 0 0 1-3.5 .4l-1.9 .2M34.6 115.1l-6.3 .5M34.6 114.2l-6.3 .5M34.6 112.5l-6.3 .5 .6 .3M34.6 111.6l-6.3 .5M34.7 110.6v.3M34.7 111.5v.3M34.7 112.4v.3M34.7 113.3v.3"/>
<path d="M34.7 114.2v.3M34.7 115.1v.3M36.7 110.3v25h25.4v-25M93.7 104v6.3h63.5v-6.3M93.7 104h63.5M93.7 104h-3.3v-19.1h70v19.1h-3.2M104.3 112.6v.2M104.5 116.2l.5 .5h5l.1-.2-.1-.1M104.9 110.3l.2 .1M104.9 111.4l-.6 .4M105.2 110.3l-.3 .1-.6 .5M106.4 116.6h2"/>
<path d="M106.8 110.3l-1.9 .2M109 116h1.5M110 116.4l-1.6 .2M110 115.5l-5.1 .4M110 114.6l-5.1 .4M110 113.7l-5.1 .4M110 112.8l-5.1 .4M110 111.8l-5.1 .5M110 115.5l.6 .3M110 114.6l.6 .3M110 113.7l.6 .3M110 112.7l.6 .4"/>
<path d="M110 111.8l.6 .4M110 110.9l.6 .4M110 110.8l-.3 .2-4.8 .4M110 111.7v.1M110 112.6v.2M110 113.6v.1M110 114.5v.1M110 115.4v.1M110 116.3v.1M110.1 116.4l-1.7 .2M110.5 116l-4.1 .6M110.5 110.3l.1 .1"/>
<path d="M110.6 114.1l-.3 .2a10.5 10.5 0 0 1-3.9 .4l-1.4 .2-.7 .6M110.6 113.2l-.3 .2a10.4 10.4 0 0 1-3.9 .4l-1.4 .2-.7 .6M110.6 112.3l-.3 .2a10.5 10.5 0 0 1-3.9 .4l-1.4 .2-.7 .6M110.6 111.4l-.3 .2a10.4 10.4 0 0 1-3.9 .4l-1.4 .2-.7 .4M110.6 115l-.3 .2a10.4 10.4 0 0 1-3.9 .5l-1.4 .1-.5 .3 4.5-.1M110.6 110.5l-.3 .2a10.5 10.5 0 0 1-3.9 .4l-1.4 .1-.1 .2M110.6 115.9l-.3 .2a10.5 10.5 0 0 1-3.9 .5M110.6 114.1l-6.3 .5 .8 .4M110.6 113.2l-6.3 .5 .8 .4M110.6 112.3l-6.3 .5 .8 .4M110.6 111.4l-6.3 .4 .8 .4M110.6 115.8l-1.6 .2"/>
<path d="M110.6 114.9l-6.3 .5M110.6 114l-6.3 .4M110.6 113.1l-6.3 .4M110.6 111.3l-6.3 .4M110.6 110.4l-6.3 .4M110.6 115.9l-.1 .1M110.6 110.4v.1l-.4 .1-5.9 .3 .8 .4M110.6 114.9v.1l-.4 .1-5.9 .4 .8 .4M110.6 112.3v-.1l-6.3 .4M110.6 111.3v.1M110.6 113.1v.1M110.6 114v.1"/>
<path d="M110.6 115.8v.2M112.7 110.3v25h25.4v-25M140.2 112.8v.1M140.2 114.7l.6 .4M140.2 113.8l.6 .4M140.2 112.9l.6 .3M140.2 112l.6 .3M140.2 111.1l.6 .3M140.2 115.6l.6 .4M140.4 110.3l.4 .2M140.8 115.1l-.6 .5 5.8-.3 .5-.1 .1-.1M140.8 114.1l-.6 .6"/>
<path d="M140.8 113.2l-.6 .6M140.8 111.4l-.6 .6M140.8 110.5l-.6 .6 5.8-.4 .5-.1 .1-.1M140.8 116l-.3 .3 .4 .4h5l.1-.3M143.3 110.3l-2.5 .2M144.8 116.6l1.4-.3-.4 .2zM145.1 110.3l-4.3 .3M145.9 115.6l-5.1 .5M145.9 114.7l-5.1 .5M145.9 113.8l-5.1 .4M145.9 112.9l-5.1 .4M145.9 112l-5.1 .4"/>
<path d="M145.9 111.1l-5.1 .4M146 116.5l-1.2 .1M146 115.5l.5 .5M146 114.6l.5 .4M146 113.7l.5 .4M146 112.8l.5 .4M146 111.9l.5 .4M146 111l.5 .4M146.2 110.3l.3 .2M146.5 116h.1M146.5 115.1l-6.3 .4M146.5 114.1l-6.3 .5"/>
<path d="M146.5 112.3l-6.3 .5M146.5 111.4l-6.3 .5M146.5 110.5l-6.3 .5M146.5 114.3l-6.3 .4M146.5 113.4l-6.3 .4M146.5 112.4l-6.3 .5M146.5 111.5l-6.3 .5M146.5 111.5l-.3 .2a12 12 0 0 1-4.2 .5l-1.2 .1-.6 .5M146.5 115.2l-.3 .1a12 12 0 0 1-4.2 .5l-1.2 .2M146.5 114.3l-.3 .1a12 12 0 0 1-4.2 .5l-1.2 .2M146.5 113.4l-.3 .1a12 12 0 0 1-4.2 .5l-1.2 .1M146.5 112.5l-.3 .1a12 12 0 0 1-4.2 .5l-1.2 .1"/>
<path d="M146.5 110.6l-.3 .2a12 12 0 0 1-4.2 .5l-1.2 .1M146.5 116l-6 .2M146.6 113.4l-.1-.2-6.3 .5M146.6 111.4v.1M146.6 112.3v.1M146.6 114.1v.2M146.6 116l-.3 .2M204.9 112.9v.1a.94 .94 0 0 0 1 .3l3.3-.1M204.9 113.8v.1M205 113.1l.3 .2a7.7 7.7 0 0 0 4.5 0M205.1 114.9l.5 .3M205.3 117.3a4 4 0 0 0 3.3 .6l1.8-.2 .3-.2-.5 .2 .6-.4"/>
<path d="M205.4 112.6l-.5 .3 .5 .2 1.2 .1h2.2M205.5 113.4h.1M205.5 113.4l-.6 .4a10.2 10.2 0 0 0 6.2-.3M205.5 114.3h.1M205.6 116.9l-.2 .2M210.1 113.3l-2.3 .4a3.5 3.5 0 0 1-2.2-.3M210.4 114a8.7 8.7 0 0 1-5.1 .2l-.2-.2M210.7 113.8l-.1 .1a8 8 0 0 1-5 .4M210.7 114.7v.1a8 8 0 0 1-5.1 .4h-.1M210.7 115.6v.1a8 8 0 0 1-5.1 .4M210.7 116.5v.1a8 8 0 0 1-5.1 .4M210.8 113.8l.5 .3a4 4 0 0 1-3.1 .9h-2.3l-1-.3 .6-.4"/>
<path d="M210.8 114.7l.2 .1M210.9 115.5l.1 .1M210.9 116.4l.4 .3-.1 .2a10.3 10.3 0 0 1-5.8 .4l-.1-.1 .1-.1M211 113.7l-.6 .3M211 114.6a7.4 7.4 0 0 1-5.4 .6M211 115.5a7.8 7.8 0 0 1-5.6 .5l-.3-.2M211 114.8l.3 .2a4 4 0 0 1-3.1 .9h-2.3l-.9-.3 .5-.4M211 116.4a7.8 7.8 0 0 1-5.6 .4l-.3-.1M211 115.6l.3 .3a4 4 0 0 1-3.1 .9h-2.2l-1-.3 .6-.5M211.2 116.9l-.4 .4M211.3 113.4a4.1 4.1 0 0 1-3.1 .8h-2.3a.94 .94 0 0 1-1-.3M211.3 114.1v.2a4.1 4.1 0 0 1-3.1 .8h-2.3a.94 .94 0 0 1-.9-.3l-.1-.1"/>
<path d="M211.3 115v.2a4.1 4.1 0 0 1-3.1 .8h-2.3l-.8-.2-.1-.2M211.3 115.9v.1a4.1 4.1 0 0 1-3.1 .9h-2.2a.94 .94 0 0 1-1-.3v-.1M220.8 106.8a10.5 10.5 0 0 1 6.2-.1l.1 .1a5.3 5.3 0 0 1-3.3 .6 4.4 4.4 0 0 1-3.1-.5zM226.8 102.1a8.7 8.7 0 0 1 5.3 0v.1a8.6 8.6 0 0 1-5.3 .2zM240.4 105.9a8.7 8.7 0 0 1 5.3 0v.1a8.6 8.6 0 0 1-5.3 .1zM242.3 113.6l.3 19.3a2.26 2.26 0 0 1-2 1.2 53.3 53.3 0 0 1-21.5 .3l-1.1-.4a1.1 1.1 0 0 1-.8-.8l-.3-19.2M251.1 102.8a10.5 10.5 0 0 1 6.2 0l.1 .1a5.2 5.2 0 0 1-3.3 .6 4.4 4.4 0 0 1-3.1-.6zM261.2 101.8l.1 6.2a2.66 2.66 0 0 1-1.9 2 48.7 48.7 0 0 1-15 3.4 150.4 150.4 0 0 1-37.8-.6 20.6 20.6 0 0 1-8.1-2.7 2.02 2.02 0 0 1-.7-2.2"/>
</g>
<g font-size="8.5">
<text x="204.2" y="174.2">Fatigue fixture</text>
<text x="213.9" y="182.3">assembly</text>
<text x="198.9" y="195.5">A</text>
<text x="227.5" y="195.4">1</text>
</g>
<g font-size="8.1">
<text x="67.6" y="9.7">2</text>
<text x="207.3" y="9.7">1</text>
<text x="4.4" y="57">B</text>
<text x="270.4" y="57">B</text>
<text x="3.7" y="164.9">A</text>
<text x="269.7" y="164.9">A</text>
<text x="67.6" y="212.2">2</text>
<text x="207.3" y="212.2">1</text>
</g>
<g font-size="4.7">
<text x="160.9" y="70.5">grooves to guide</text>
<text x="160.9" y="75.1">motion of</text>
<text x="160.9" y="79.6">fatigue coupon</text>
<text x="160.9" y="84.1">&quot;arms&quot;</text>
<text x="16.2" y="149">*COMPONENTS IN ORANGE SHADE TO BE MANUFACTURED IN DELRIN</text>
</g>
<g font-size="4.7" fill="#808080">
<text x="118.5" y="74.9">1</text>
<text x="36.5" y="82.7">16</text>
<text x="115.3" y="84.4">0.32</text>
</g>
<g font-size="3.4">
<text x="197.8" y="166">TITLE:</text>
<text x="198.7" y="188.1">SIZE</text>
<text x="207.5" y="188.1">DWG. NO.</text>
<text x="256.5" y="188.2">REV</text>
<text x="198.8" y="201.7">SCALE: 1:1</text>
<text x="217.7" y="201.8">WEIGHT:</text>
<text x="244.5" y="201.7">SHEET 1 OF 8</text>
</g>
<g font-size="2.5">
<text x="176.7" y="161.3">KIA</text>
<text x="186.1" y="161.4">3/14/17</text>
</g>
<text font-size="2.4" x="119.8" y="156.2">UNLESS OTHERWISE SPECIFIED:</text>
<g font-size="2.2">
<text x="119.5" y="161.8">DIMENSIONS ARE IN MM</text>
<text x="154.8" y="161.4">DRAWN</text>
<text x="175.4" y="156.6">NAME</text>
<text x="187.9" y="156.7">DATE</text>
<text x="119.5" y="164.4">TOLERANCES:</text>
<text x="119.5" y="167.1">FRACTIONAL</text>
<text x="154.9" y="166.3">CHECKED</text>
<text x="119.5" y="169.7">ANGULAR: MACH</text>
<text x="119.5" y="172.4">TWO PLACE DECIMAL</text>
<text x="142.5" y="169.7">BEND</text>
<text x="154.8" y="171">ENG APPR.</text>
<text x="119.5" y="175">THREE PLACE DECIMAL</text>
<text x="154.9" y="175.7">MFG APPR.</text>
<text x="154.9" y="180.4">Q.A.</text>
<text x="154.9" y="184.6">COMMENTS:</text>
</g>
<g font-size="2.1">
<text x="75.5" y="195.7">NEXT ASSY</text>
<text x="100.9" y="195.7">USED ON</text>
<text x="86.9" y="201.5">APPLICATION</text>
<text x="123.1" y="201.6">DO NOT SCALE DRAWING</text>
</g>
<g font-size="2">
<text x="119.2" y="180.6">INTERPRET GEOMETRIC</text>
<text x="119.2" y="183.1">TOLERANCING PER:</text>
<text x="119.1" y="186.7">MATERIAL</text>
<text x="119.1" y="193.5">FINISH</text>
</g>
</svg>
